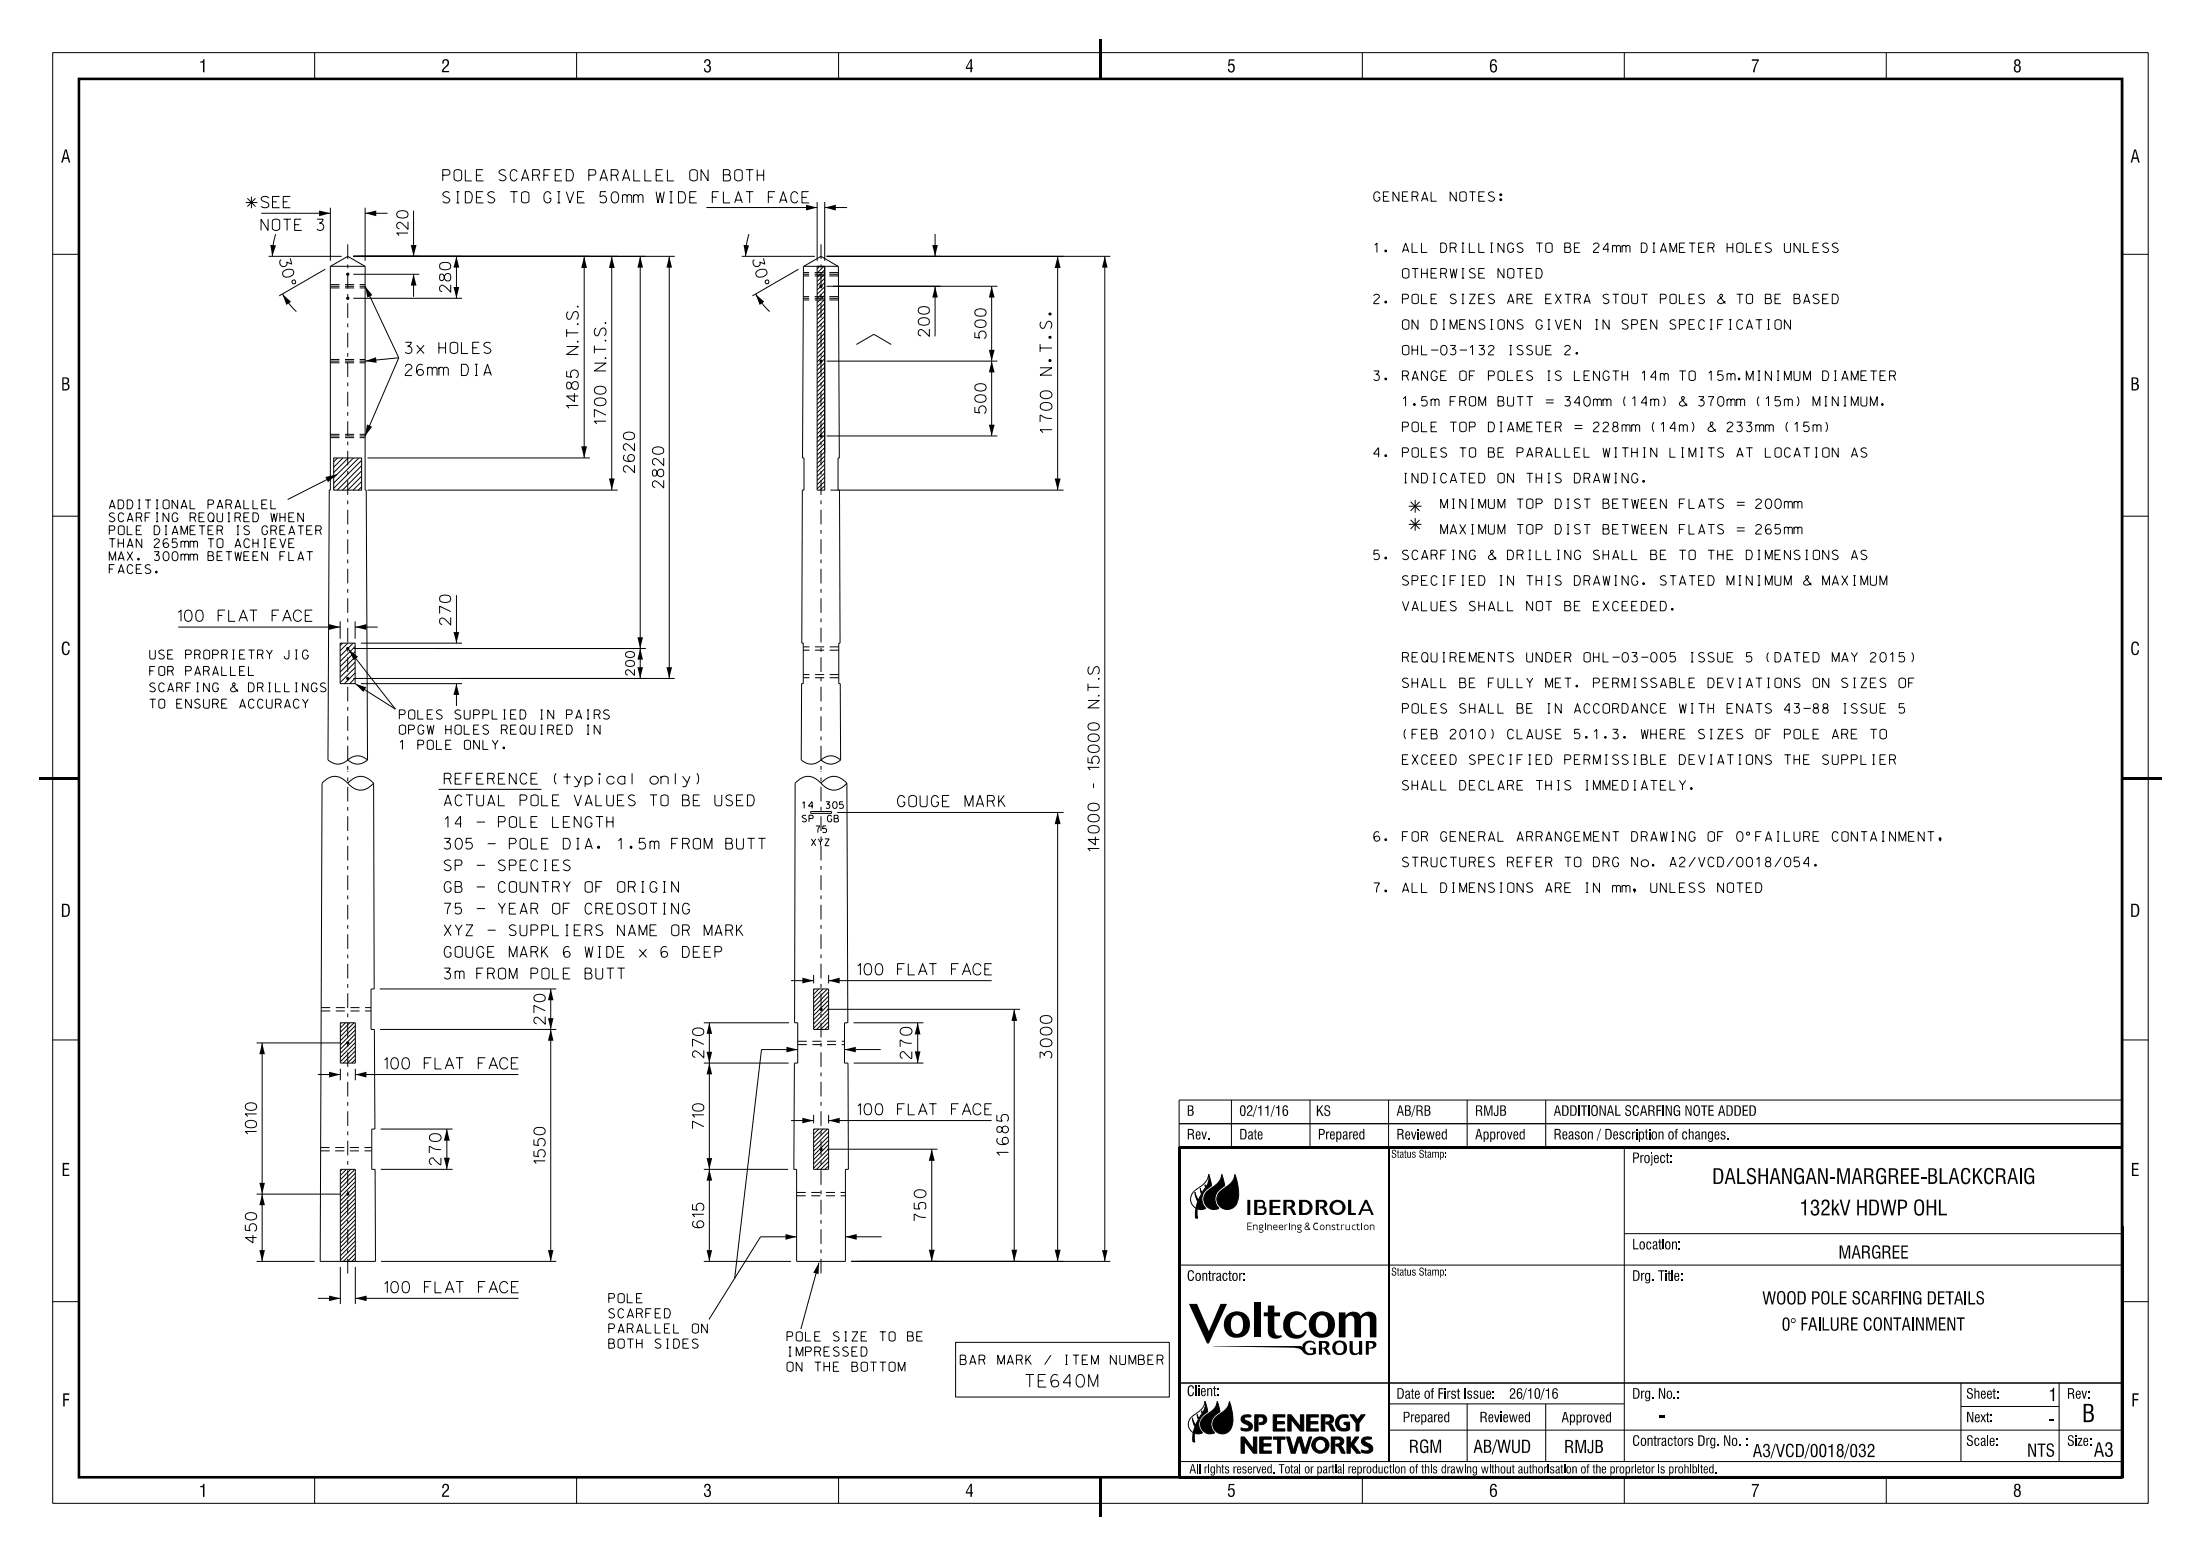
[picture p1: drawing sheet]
<svg xmlns="http://www.w3.org/2000/svg" width="420mm" height="297mm" viewBox="0 0 420 297" stroke-linecap="round" stroke-linejoin="round" font-family="sans-serif">
<g fill="#000">
<path d="M209.8 7.5h.5v7.6h-.5zM153.8 39.1l2.1 .5-2.1 .6zM51.6 46.7l1.1 .1-.7 2.1zM53.9 56.1l1.6 1.5-.9 .6zM60.9 40.2l2.1 .5-2.1 .6zM69.7 54.6l1.3 1.7-.9 .5zM69.7 40.7l2.1-.5v1.1zM78.9 52.3l.6 2.2h-1.1zM78.4 46.8h1.1l-.6 2.1zM87.1 48.9l.5 2.2h-1.1zM86.5 54.8h1.1l-.5 2.1zM111.5 48.9l.5 2.2h-1.1z"/>
<path d="M116.7 48.9l.6 2.2h-1.1zM122.2 48.9l.5 2.2h-1.1zM127.7 48.9l.5 2.2h-1zM141.9 46.7l1 .1-.6 2.1zM144.2 56.1l1.6 1.5-.8 .6zM157.4 39.6l2.1-.5v1.1zM178.4 54.6l.6 2.2h-1.1zM177.9 46.8h1.1l-.6 2.1zM189.2 54.6l.6 2.2h-1.1zM201.8 48.9l.6 2.2h-1.1zM210.8 48.9l.5 2.2h-1zM69.7 68.9l2.1-.7 .1 1z"/>
<path d="M189.2 68.9l.6 2.2h-1.1zM188.7 66.8h1.1l-.6 2.1zM62.1 91l2.2-.4-1.7 1.4zM70 81l1 .5-1.3 1.7zM110.9 85.2h1.1l-.5 2.2zM116.2 91.3h1.1l-.6 2.3zM188.7 81.1h1.1l-.6 2.1zM201.3 91.3h1.1l-.6 2.3zM62.8 119.1l2.1 .6-2.1 .5zM66.6 124l1.7 1.4-.8 .6zM67.8 130.5l2.1 .7-.6 .9zM67.8 119.7l2.1-.6v1.1z"/>
<path d="M87.1 130.5l.5 2.1h-1.1zM86.5 120.6h1.1l-.5 2.2zM122.2 123.8l.5 2.1h-1.1zM121.6 121.6h1.1l-.5 2.2zM121.6 127.3h1.1l-.5 2.2zM127.2 127.3h1l-.5 2.2zM7.5 148.3h7.6v.5h-7.6zM201.8 155.1l.6 2.2h-1.1zM404.9 148.3h7.5v.5h-7.5zM105.1 188.8l.5 2.1h-1zM105.1 196.5l.5 2.1h-1zM104.6 194.3h1l-.5 2.2z"/>
<path d="M135.4 195.2l.5 2.1h-1.1zM150.1 199.8l2.1 .5-2.1 .6zM153.1 186.6l2.2 .6-2.2 .5zM158.1 187.2l2.1-.6v1.1zM175.1 195.2l.5 2.2h-1zM193.5 192.6l.6 2.3h-1.1zM50 199.1l.6 2.1h-1.1zM62.8 204.6l2.1 .5-2.1 .6zM67.8 205.1l2.1-.5v1.1zM85.3 215.5l.5 2.2h-1.1zM135.4 202.9l.5 2.2h-1.1zM134.8 200.8h1.1l-.5 2.1z"/>
<path d="M153.1 213.4l2.2 .5-2.2 .5zM158.1 213.9l2.1-.5v1zM161.1 200.3l2.2-.5v1.1zM174.6 200.7h1l-.5 2.2zM225 218.7h179.9v.5h-179.9zM50 227.9l.6 2.1h-1.1zM49.5 225.8h1.1l-.6 2.1zM49.5 238.6h1.1l-.6 2.2zM84.7 221h1.1l-.5 2.2zM104.6 238.6h1l-.5 2.2zM135.4 223.2l.5 2.2h-1.1zM134.8 221h1.1l-.5 2.2z"/>
<path d="M134.8 238.6h1.1l-.5 2.2zM149.9 235.5l2.1 .6-2.1 .5zM161.3 236.1l2.2-.6v1.1zM177.8 219.4l.6 2.2h-1.2zM177.2 238.5h1.2l-.6 2.3zM193 238.5h1.1l-.6 2.3zM201.3 238.5h1.1l-.6 2.3zM210.3 238.6h1l-.5 2.2zM62.8 247.3l2.1 .5-2.1 .6zM67.8 247.8l2.2-.5v1.1zM156.3 241l-.1 2.2-1-.3zM239.3 248.6h1.3v6.7h-1.3z"/>
<path d="M209.8 282h.5v7.5h-.5zM224.8 219h.4v63h-.4zM225 281.7h179.9v.5h-179.9zM404.7 234h.5v48h-.5z"/>
<path d="M284.6 11.4a2.28 2.28 0 0 0 0 2.3 .77 .77 0 0 0 1.1-.6 .77 .77 0 0 0-1-.8l-.1 .2v-.3a.49 .49 0 0 1 .5-.6l.2 .3h.3a.59 .59 0 0 0-.3-.6 .59 .59 0 0 0-.7 .1zM284.7 12.6a.51 .51 0 0 1 .7 .1 .51 .51 0 0 1 0 .6 .42 .42 0 0 1-.6 .3 .42 .42 0 0 1-.2-.6z" fill-rule="evenodd"/>
<path d="M12.1 122.6a.74 .74 0 0 1 .8-.1 .74 .74 0 0 1 .4 .8h-.3a.44 .44 0 0 0-.4-.6 .44 .44 0 0 0-.5 .4v1.3a.47 .47 0 0 0 .6 .4 .47 .47 0 0 0 .3-.7h.3a.78 .78 0 0 1-.8 1 .78 .78 0 0 1-.7-1v-.9z" fill-rule="evenodd"/>
<path d="M407 122.6a.72 .72 0 0 1 .8-.1 .72 .72 0 0 1 .4 .8h-.3a.44 .44 0 0 0-.4-.6 .44 .44 0 0 0-.5 .4v1.3a.48 .48 0 0 0 .6 .4 .48 .48 0 0 0 .3-.7h.3a.77 .77 0 0 1-.8 1 .77 .77 0 0 1-.7-1v-.9z" fill-rule="evenodd"/>
<path d="M239.7 210.9h.2l-.7 2.3h-.2z" fill-rule="evenodd"/>
<path d="M243.1 210.9h.2l-.7 2.3h-.2z" fill-rule="evenodd"/>
<path d="M270 210.9h.1l-.7 2.3h-.1z" fill-rule="evenodd"/>
<path d="M303.9 211a1.79 1.79 0 0 0 0 1.9l.6 .1a1.43 1.43 0 0 0 0-2zM304 211.3a.4 .4 0 0 1 .5-.1 .4 .4 0 0 1 .2 .5v.6a.42 .42 0 0 1-.2 .4 .42 .42 0 0 1-.4 .1l-.2-.5z" fill-rule="evenodd"/>
<path d="M310.3 211.1a.52 .52 0 0 1 .6-.1 .52 .52 0 0 1 .3 .5h-.2a.33 .33 0 0 0-.5-.3 .33 .33 0 0 0 0 .6 .63 .63 0 0 1 .8 .7 .63 .63 0 0 1-.9 .5l-.3-.6 .2-.1a.39 .39 0 0 0 .4 .5 .39 .39 0 0 0 .4-.4 .39 .39 0 0 0-.5-.3 .57 .57 0 0 1-.3-1z" fill-rule="evenodd"/>
<path d="M311.7 211.2a.58 .58 0 0 1 .7-.2 .58 .58 0 0 1 .3 .6h-.2v-.2a.33 .33 0 0 0-.5-.2 1.64 1.64 0 0 0 0 1.6 .39 .39 0 0 0 .4-.1 .39 .39 0 0 0 .1-.4h.2a.61 .61 0 0 1-.5 .7 .61 .61 0 0 1-.6-.7z" fill-rule="evenodd"/>
<path d="M319.5 211.2a.61 .61 0 0 1 .7-.2 .61 .61 0 0 1 .4 .6h-.2a.37 .37 0 0 0-.4-.5 .37 .37 0 0 0-.4 .4v.8a.43 .43 0 0 0 .5 .5 .43 .43 0 0 0 .3-.6h-.5v-.3h.7v1.1h-.2v-.3a.58 .58 0 0 1-.7 .3 .58 .58 0 0 1-.3-.7z" fill-rule="evenodd"/>
<path d="M323.4 211a1.49 1.49 0 0 0 .2 2h.2a1.13 1.13 0 0 0 .5-1.6l-.3-.4zM323.6 211.2l.2-.1a.87 .87 0 0 1 .4 1.2 .42 .42 0 0 1-.2 .4 .42 .42 0 0 1-.4 .1 1.61 1.61 0 0 1 0-1.6z" fill-rule="evenodd"/>
<path d="M230.6 224.2l.6 1.8-.1 .4a2.66 2.66 0 0 0-1.5 3.5l.5 .7-.8 .3-.9-.2 .1 1.8h-.4v-1.2l.3-1.4a.89 .89 0 0 0-.1-1.1l-.3-1.3 .2 .8 .5 .7 .1-.3a1.31 1.31 0 0 0 .3-1.6v-.3v.5l.3 .3 .4-.6a.55 .55 0 0 0 .1-.9l.3 .5 .4-1z" fill-rule="evenodd"/>
<path d="M233.2 224.2l.5 1.8-.1 .4a2.66 2.66 0 0 0-1.5 3.5l.5 .7a2.04 2.04 0 0 1-2.7-.9 2.04 2.04 0 0 1 1-2.8l1-.6a2.99 2.99 0 0 0 1.3-2.1z" fill-rule="evenodd"/>
<path d="M235.7 224.2a7.3 7.3 0 0 1 .2 5.7 2.02 2.02 0 0 1-3.3 .2 2.02 2.02 0 0 1 .8-3.2l1-.6a2.99 2.99 0 0 0 1.3-2.1z" fill-rule="evenodd"/>
<path d="M238 233.4h.9v.1h-.7v.5h.6v.1h-.6v.6h.7v.1h-.9z" fill-rule="evenodd"/>
<path d="M238 229h.6v2.9h-.6z" fill-rule="evenodd"/>
<path d="M239.1 233.7l.2 .2a.47 .47 0 0 1 .7 .1v.8h-.2v-.8l-.2-.1-.3 .1v.8h-.2z" fill-rule="evenodd"/>
<path d="M240.3 233.9v.9l.6 .1a.37 .37 0 0 1-.3 .3 .37 .37 0 0 1-.3-.2l-.1 .1a.46 .46 0 0 0 .5 .2 .46 .46 0 0 0 .4-.5l-.6-.2v-.1l.4-.2 .2-.5-.5-.1zM240.4 234.1a.26 .26 0 0 1 .5 0 .26 .26 0 0 1-.5 0z" fill-rule="evenodd"/>
<path d="M239.3 229h1.4a.75 .75 0 0 1 .6 .5 .75 .75 0 0 1-.1 .8 .89 .89 0 0 1 .5 .9 .89 .89 0 0 1-.8 .7h-1.6zM239.9 229.4v2.1h1a.44 .44 0 0 0 .4-.4 .44 .44 0 0 0-.4-.5h-.8v-.3h.5a.44 .44 0 0 0 .5-.5 .44 .44 0 0 0-.5-.4z" fill-rule="evenodd"/>
<path d="M241.4 233.4h.1v.1h-.1z" fill-rule="evenodd"/>
<path d="M241.4 233.7h.1v1.1h-.1z" fill-rule="evenodd"/>
<path d="M241.8 233.7l.2 .2a.44 .44 0 0 1 .7 .1v.8h-.2v-.8l-.2-.1-.3 .1v.8h-.2z" fill-rule="evenodd"/>
<path d="M242.3 229h2v.4h-1.4v.8h1.3v.4h-1.3v.9h1.4v.4h-2z" fill-rule="evenodd"/>
<path d="M243.1 233.9a.55 .55 0 0 0-.1 .7 .55 .55 0 0 0 .8 .1v-.2a.4 .4 0 0 1-.5 .2 .4 .4 0 0 1-.2-.4h.7v-.1a.42 .42 0 0 0-.3-.4 .42 .42 0 0 0-.4 .1zM243.2 234a.27 .27 0 0 1 .3-.1 .27 .27 0 0 1 .1 .3h-.5z" fill-rule="evenodd"/>
<path d="M244.2 233.9a.55 .55 0 0 0-.1 .7 .55 .55 0 0 0 .8 .1v-.2a.4 .4 0 0 1-.5 .2 .4 .4 0 0 1-.2-.4h.7v-.1a.42 .42 0 0 0-.3-.4 .42 .42 0 0 0-.4 .1zM244.2 234a.28 .28 0 0 1 .4-.1 .28 .28 0 0 1 .1 .3h-.5z" fill-rule="evenodd"/>
<path d="M245.1 233.7l.2 .2 .4-.2v.2l-.4 .1v.8h-.2z" fill-rule="evenodd"/>
<path d="M244.9 229h1.5a.81 .81 0 0 1 .7 .8 .81 .81 0 0 1-.6 .8 1.88 1.88 0 0 1 .9 1.3h-.6l-.6-1-.3-.2a.2 .2 0 0 1-.2-.2 .2 .2 0 0 1 .2-.2 .45 .45 0 0 0 .6-.4 .45 .45 0 0 0-.4-.5h-.6v2.5h-.6z" fill-rule="evenodd"/>
<path d="M246 233.4h.1v.1h-.1z" fill-rule="evenodd"/>
<path d="M246 233.7h.1v1.1h-.1z" fill-rule="evenodd"/>
<path d="M246.5 233.7l.1 .2a.47 .47 0 0 1 .7 .1v.8h-.1v-.8l-.3-.1-.3 .1v.8h-.1z" fill-rule="evenodd"/>
<path d="M247.6 233.9v.9l.6 .1a.35 .35 0 0 1-.2 .3 .35 .35 0 0 1-.4-.2l-.1 .1a.46 .46 0 0 0 .5 .2 .46 .46 0 0 0 .4-.5l-.6-.2v-.1l.4-.2 .2-.5-.5-.1zM247.7 234.1a.25 .25 0 0 1 .5 0 .25 .25 0 0 1-.5 0z" fill-rule="evenodd"/>
<path d="M247.9 229a2.65 2.65 0 0 1 1.9 .3 1.45 1.45 0 0 1 .6 1.6 1.45 1.45 0 0 1-1.3 1h-1.2zM248.5 229.4v2.1a1.09 1.09 0 0 0 1.4-1 1.09 1.09 0 0 0-1.4-1.1z" fill-rule="evenodd"/>
<path d="M249.1 233.5l.2 .5-.3 .3a.5 .5 0 0 0 .2 .5 .5 .5 0 0 0 .6-.1h.2v-.2l-.5-.4a.36 .36 0 0 0 .2-.6 .36 .36 0 0 0-.6 0zM249.2 233.6l.4-.1 .1 .2-.3 .3zM249.1 234.3l.3-.2 .3 .5h-.6z" fill-rule="evenodd"/>
<path d="M250.8 233.6l.2-.2a.31 .31 0 0 1 .5 .2 .5 .5 0 0 0-.7 .5 .5 .5 0 0 0 .7 .4v.3a.72 .72 0 0 1-.9-.3 .72 .72 0 0 1 .2-.9z" fill-rule="evenodd"/>
<path d="M251.1 229h1.5a.78 .78 0 0 1 .7 .8 .78 .78 0 0 1-.7 .8h.1a1.7 1.7 0 0 1 .8 1.3h-.6l-.5-1-.5-.3v-.3a.48 .48 0 0 0 .7-.3 .48 .48 0 0 0-.4-.6h-.5v2.5h-.6z" fill-rule="evenodd"/>
<path d="M251.8 234.3a.51 .51 0 0 0 1 0 .51 .51 0 0 0-1 0zM252.1 234a.36 .36 0 0 1 .6 .1 .36 .36 0 0 1-.4 .5 .36 .36 0 0 1-.3-.5z" fill-rule="evenodd"/>
<path d="M253 233.7l.2 .2a.47 .47 0 0 1 .7 .1v.8h-.2v-.8l-.2-.1-.3 .1v.8h-.2z" fill-rule="evenodd"/>
<path d="M254.1 233.9l.4-.2 .3 .2h-.4l-.2 .1 .6 .4v.3l-.4 .1-.3-.2h.6l-.5-.4z" fill-rule="evenodd"/>
<path d="M255 233.7l.1-.1h.2v.1h.3v.2h-.3v.7h.4l-.1 .2-.5-.1v-.8h-.1z" fill-rule="evenodd"/>
<path d="M255.9 233.7l.1 .2 .5-.2v.2l-.5 .1v.8h-.1z" fill-rule="evenodd"/>
<path d="M253.8 230.4a1.51 1.51 0 0 1 3 0 1.51 1.51 0 0 1-3 0zM254.6 229.7a1.01 1.01 0 0 0-.1 1.5 1.01 1.01 0 0 0 1.5 0 1.01 1.01 0 0 0-.2-1.5 .91 .91 0 0 0-1.2 0z" fill-rule="evenodd"/>
<path d="M256.8 233.7h.1v.9l.2 .1 .4-.1v-.9h.1v1.1l-.1-.1a.47 .47 0 0 1-.7-.1z" fill-rule="evenodd"/>
<path d="M257.2 229h.6v2.5h.9v.4h-1.5z" fill-rule="evenodd"/>
<path d="M258.1 233.9l.4-.1 .2 .2a.37 .37 0 0 0-.6 .3 .37 .37 0 0 0 .6 .3v.2a.53 .53 0 0 1-.7-.2 .53 .53 0 0 1 .1-.7z" fill-rule="evenodd"/>
<path d="M258.8 233.7l.2-.1h.1v.1h.3v.2h-.3v.7h.4v.2l-.5-.1v-.8h-.2z" fill-rule="evenodd"/>
<path d="M259.8 233.7h.1v1.1h-.1z" fill-rule="evenodd"/>
<path d="M259.8 233.4h.1v.1h-.1z" fill-rule="evenodd"/>
<path d="M260.5 229h.4l1.2 2.9h-.4l-.3-.8h-1.5l-.3 .8h-.4zM260.7 229.5l-.6 1.3h1.1z" fill-rule="evenodd"/>
<path d="M260.2 234.3a.51 .51 0 0 0 1 0 .51 .51 0 0 0-1 0zM260.5 234a.35 .35 0 0 1 .6 .1 .35 .35 0 0 1-.3 .5 .35 .35 0 0 1-.4-.4z" fill-rule="evenodd"/>
<path d="M261.4 233.7l.1 .2a.47 .47 0 0 1 .8 .1v.8h-.2v-.8l-.2-.1-.4 .1v.8h-.1z" fill-rule="evenodd"/>
<path d="M226.9 248.9h1.5l2.3 5.2 2.2-5.2h1.2l-3.4 7.5h-.4z" fill-rule="evenodd"/>
<path d="M231.5 256.9h16.7l.4 .2a.5 .5 0 0 1 .2-.8l.5-.3 .6-.1 .9 .2 .2 .4-.1 .1-.7-.4-.8 .3-.3 .5v.5l.3 .6 .7 .2 .4-.1v-.6h-.5v-.4h1.1v1.2l-.8 .3-.9-.1-.6-.3-.8-.8-1.1-.3z" fill-rule="evenodd"/>
<path d="M233.5 252.8a2.55 2.55 0 0 0 5.1 0 2.55 2.55 0 0 0-5.1 0zM235.3 251.4l.7-.3a1.24 1.24 0 0 1 1.2 1.5 1.57 1.57 0 0 1-1 2 1.44 1.44 0 0 1-1.3-1.8l.1-1z" fill-rule="evenodd"/>
<path d="M241.9 249.2h1.3v1.3h1.1v.7h-1.1v2.7a.98 .98 0 0 0 1.3 .9l.2 .3a1.87 1.87 0 0 1-2.4 0l-.4-.9v-3h-.7v-.7h.7z" fill-rule="evenodd"/>
<path d="M245.5 251.1l1-.7h1.5l.5 .2 .6 .5 .2 .7-.3 .2a1.45 1.45 0 0 0-1.6-1 1.45 1.45 0 0 0-1.2 1.5v.7l.1 .5a1.42 1.42 0 0 0 1.1 1.1 1.42 1.42 0 0 0 1.4-.6l.2-.3 .3 .1-.6 1.1a2.45 2.45 0 0 1-3.5-.8l-.3-.8v-1z" fill-rule="evenodd"/>
<path d="M249.7 252.8a2.55 2.55 0 0 0 5.1 0 2.55 2.55 0 0 0-5.1 0zM251.5 251.4l.8-.3a1.22 1.22 0 0 1 1.1 1.5v.1a1.43 1.43 0 0 1-1.1 1.9 1.61 1.61 0 0 1-1.2-1.9l.1-.7z" fill-rule="evenodd"/>
<path d="M251.7 256v2.6h.6v-1.2l.3 .1 .7 1.1h.7l-.8-1.3 .5-.5-.2-.6-.4-.2zM252.3 256.3h.4l.3 .3a.52 .52 0 0 1-.4 .6h-.3z" fill-rule="evenodd"/>
<path d="M254.2 257.2a1.45 1.45 0 0 0 2.9 0 1.45 1.45 0 0 0-2.9 0zM255.1 256.4l.3-.1h.5l.4 .4 .1 .9-.4 .6-.6 .1-.4-.4-.2-1z" fill-rule="evenodd"/>
<path d="M257.5 256h.6v1.9l.3 .3 .3 .1 .6-.3v-2h.6v2.6h-.6v-.3l-.4 .3-.7 .1-.5-.4-.2-.5z" fill-rule="evenodd"/>
<path d="M255.5 250.5h1.3v.6l.8-.6 .9-.1 .8 .2 .3 .6 .5-.5 .7-.3h.7l.5 .1 .5 .5 .1 .5v3.8h-1.2v-3.5a.84 .84 0 0 0-.7-.7 .84 .84 0 0 0-.9 .5l-.1 .2v3.5h-1.3v-3.7a.78 .78 0 0 0-.7-.5 .78 .78 0 0 0-.7 .4l-.2 .3v3.5h-1.3z" fill-rule="evenodd"/>
<path d="M260.6 256v2.6h.6v-1.2h.7l.4-.2 .3-.3v-.4l-.2-.4-.3-.1zM261.2 256.3l.7 .2 .1 .3-.2 .3-.6 .1z" fill-rule="evenodd"/>
<path d="M265.7 242a.38 .38 0 0 1 .5-.1 .38 .38 0 0 1 .2 .5h-.2a.26 .26 0 0 0-.2-.3 .26 .26 0 0 0-.3 .3 .26 .26 0 0 0 .3 .2 .44 .44 0 0 1 .5 .5 .44 .44 0 0 1-.5 .4 .44 .44 0 0 1-.4-.5h.1a.28 .28 0 0 0 .3 .3 .28 .28 0 0 0 .3-.2 .28 .28 0 0 0-.3-.3 .43 .43 0 0 1-.4-.3 .43 .43 0 0 1 .1-.5z" fill-rule="evenodd"/>
<path d="M271 242a.41 .41 0 0 1 .4-.1 .41 .41 0 0 1 .3 .5h-.2a.26 .26 0 0 0-.3-.3 .26 .26 0 0 0-.2 .3 .26 .26 0 0 0 .3 .2 .46 .46 0 0 1 .4 .5 .46 .46 0 0 1-.5 .4 .46 .46 0 0 1-.4-.5h.2a.28 .28 0 0 0 .3 .3 .28 .28 0 0 0 .3-.3 .28 .28 0 0 0-.4-.2 .45 .45 0 0 1-.2-.8z" fill-rule="evenodd"/>
<path d="M229.9 267.5l.6 2a2.45 2.45 0 0 0-1.2 3.8l.2 .2-.5 .2-1.1-.1 .1 1.6h-.4v-.1l.1-1.6a1.98 1.98 0 0 0 0-2l-.2-.9 .6 1.4 .2-.4a1.23 1.23 0 0 0 .2-1.4v-.3l.3 .8 .4-.6a.64 .64 0 0 0 .1-.8l.2 .4 .5-1.2z" fill-rule="evenodd"/>
<path d="M232.3 267.5l.5 2a2.45 2.45 0 0 0-1.2 3.8l.2 .2a1.89 1.89 0 0 1-2.6-.9 1.89 1.89 0 0 1 1-2.6l.6-.3a2.85 2.85 0 0 0 1.5-2.2z" fill-rule="evenodd"/>
<path d="M234.6 267.5a6.6 6.6 0 0 1 .2 5.3 1.88 1.88 0 0 1-3 .2 1.88 1.88 0 0 1 .8-3l.5-.3a2.85 2.85 0 0 0 1.5-2.2z" fill-rule="evenodd"/>
<path d="M237.1 270.3a1.97 1.97 0 0 1 1.6-.1l-.1 .3h-.5a.42 .42 0 0 0-.5 0 .42 .42 0 0 0-.1 .4l.1 .2a1.85 1.85 0 0 1 1.4 1.1 1.12 1.12 0 0 1-1.6 .9l-.6-.1v-.5a1.58 1.58 0 0 0 1.5 .1 .7 .7 0 0 0-.8-.9l-.2-.1a.8 .8 0 0 1-.2-1.3z" fill-rule="evenodd"/>
<path d="M236.8 274.3h.7l1.7 2.2v-2.2h.6v3.1h-.6l-1.7-2.3v2.3h-.7z" fill-rule="evenodd"/>
<path d="M239.4 270h1.5a.96 .96 0 0 1 .8 1.3 .96 .96 0 0 1-1.4 .6 .3 .3 0 0 1 .1-.4 .3 .3 0 0 1 .4 0 .53 .53 0 0 0 .3-.6 .53 .53 0 0 0-.5-.4h-.5v2.7h-.7z" fill-rule="evenodd"/>
<path d="M240.4 274.3h2.2v.4h-1.6v.9h1.5v.4h-1.5v1h1.6v.4h-2.2z" fill-rule="evenodd"/>
<path d="M243 270h2.2v.5h-1.6v.9h1.5v.4h-1.5v.9h1.6v.5h-2.2z" fill-rule="evenodd"/>
<path d="M243 274.3h2.2v.4h-.8v2.7h-.6v-2.7h-.8z" fill-rule="evenodd"/>
<path d="M245.5 274.3h.6l.7 2.5 .8-2.5h.7l.8 2.5 .7-2.5h.5l-.9 3.1h-.8l-.7-2.4-.7 2.4h-.8z" fill-rule="evenodd"/>
<path d="M245.7 270h.7l1.7 2.3v-2.3h.7v3.2h-.7l-1.7-2.3v2.3h-.7z" fill-rule="evenodd"/>
<path d="M249.3 270h2.3v.5h-1.6v.9h1.5v.4h-1.5v.9h1.6v.5h-2.3z" fill-rule="evenodd"/>
<path d="M250.4 275.9a1.6 1.6 0 0 0 3.1 0 1.6 1.6 0 0 0-3.1 0zM251.3 275a1.03 1.03 0 0 1 1.6 .8 1.03 1.03 0 0 1-1.6 .9 1.2 1.2 0 0 1 0-1.7z" fill-rule="evenodd"/>
<path d="M252.1 270h1.6a.86 .86 0 0 1 .8 .9 .86 .86 0 0 1-.7 .8l.2 .2a1.94 1.94 0 0 1 .8 1.3l-.7-.1-.5-1.1-.3-.2a.24 .24 0 0 1-.3-.1 .24 .24 0 0 1 .2-.3 .48 .48 0 0 0 .6-.4 .48 .48 0 0 0-.4-.5h-.6v2.7h-.7z" fill-rule="evenodd"/>
<path d="M254 274.3h1.6a.86 .86 0 0 1 .8 .8 .86 .86 0 0 1-.7 .9l.5 .3 .5 1.1h-.7l-.5-1.1-.2-.2a.24 .24 0 0 1-.4-.2 .24 .24 0 0 1 .2-.3 .48 .48 0 0 0 .6-.3 .48 .48 0 0 0-.4-.6h-.6v2.7h-.7z" fill-rule="evenodd"/>
<path d="M255.2 270.6a2.04 2.04 0 0 1 2-.5v.5a1.14 1.14 0 0 0-1.7 .6 1.14 1.14 0 0 0 1 1.5l.5-.1v-.7h-.4a.23 .23 0 0 1-.2-.3 .23 .23 0 0 1 .3-.1h.8v1.3a1.76 1.76 0 0 1-2.6-.8 1.66 1.66 0 0 1 .3-1.4z" fill-rule="evenodd"/>
<path d="M257 274.3h.7v1.4l.9-1.4h.7l-1 1.4 1.3 1.7h-.7l-1.2-1.5v1.5h-.7z" fill-rule="evenodd"/>
<path d="M257.6 270h.7l.7 1 .8-1h.7l-1.2 1.6v1.6h-.5v-1.6z" fill-rule="evenodd"/>
<path d="M260.1 274.5a1.84 1.84 0 0 1 1.6-.1l-.2 .3h-.4a.41 .41 0 0 0-.5 .1 .41 .41 0 0 0-.1 .4l.1 .1a2 2 0 0 1 1.4 1.1 1.12 1.12 0 0 1-1.6 1l-.6-.2v-.4a1.58 1.58 0 0 0 1.4 0 .7 .7 0 0 0-.7-.8l-.3-.2a.79 .79 0 0 1-.1-1.3z" fill-rule="evenodd"/>
<path d="M271.3 274.9a.74 .74 0 0 1 .8-.1 .74 .74 0 0 1 .4 .7h-.3a.47 .47 0 0 0-.4-.5 .47 .47 0 0 0-.5 .5v.9a.55 .55 0 0 0 .6 .7 .55 .55 0 0 0 .4-.8h-.6v-.3h.9v1.3h-.3v-.3a.73 .73 0 0 1-.9 .3 .73 .73 0 0 1-.4-.9v-.9z" fill-rule="evenodd"/>
<path d="M285.5 274.7h.2l-.9 2.9h-.2z" fill-rule="evenodd"/>
<path d="M316.7 270.2h1.1v.4h-1.1z" fill-rule="evenodd"/>
<path d="M14.8 14.8h390.4v267.4h-390.4l.5-.5h389.4v-266.4h-389.4v266.4l-.5 .5z" fill-rule="evenodd"/>
<circle cx="66.4" cy="52.3" r=".32"/>
<circle cx="66.4" cy="56.9" r=".32"/>
<circle cx="156.7" cy="54.6" r=".32"/>
<circle cx="156.7" cy="68.9" r=".32"/>
<circle cx="156.7" cy="83.2" r=".32"/>
<circle cx="66.4" cy="123.8" r=".32"/>
<circle cx="66.4" cy="129.5" r=".32"/>
<circle cx="66.4" cy="199.1" r=".32"/>
<circle cx="156.7" cy="192.6" r=".32"/>
<circle cx="156.7" cy="219.4" r=".32"/>
<circle cx="66.4" cy="227.9" r=".31"/>
</g>
<g fill="none" stroke="#000" stroke-width=".19" stroke-dasharray="1.7 1.1" stroke-linecap="butt">
<path d="M63 55h6.7M63 54.6h6.7M63 54.3h6.7M160 52.3h-6.6M160 52h-6.6M160 52.7h-6.7M160 56.9h-6.7M160 56.6h-6.7M160 57.3h-6.7M63 69.2h6.7M63 68.9h6.7M63 68.6h6.7"/>
<path d="M63 83.5h6.7M63 83.2h6.7M63 82.9h6.7M160.1 123.5h-6.8M160.1 124.1h-6.8M160.1 128.8h-6.8M160.1 129.4h-6.8M61.3 193h9.5M61.3 192.3h9.5M152.2 198.8h8.9M152.2 199.4h8.9M61.2 219.7h9.7"/>
<path d="M61.2 219h9.7M152 227.6h9.3M152 228.2h9.3"/>
</g>
<g fill="none" stroke="#000" stroke-width=".19">
<path d="M10.1 10.1h399.8v276.8h-399.8zM60 10.1v5M110 10.1v5M160 10.1v5M260 10.1v5M310 10.1v5M359.9 10.1v5M46.9 38.7h2.2M47.2 37.8l1.6 1.6M48 37.5v2.3M48.8 37.8l-1.6 1.6M63 39.6v10.2"/>
<path d="M69.7 39.6v10.2M134.8 39.6h21.1M155.9 38.6v11.2M157.4 38.6v11.2M157.4 39.6h4.2M10.1 48.5h5M49.8 40.7h13.2M51.3 48.9h13.9M52.6 44.7l-.4 1.8-.2 2.4M53.9 56.1l1.4 2 1.3 1.4M62.1 51.4l-8.8 5.1M63 50.8v42.8h-.2l-.2 51.5a2.65 2.65 0 0 0 3.8 0"/>
<path d="M63 50.8h6.7v42.8h.2l.2 51.5M67.4 52.3h12.6M67.4 48.9h61.4M67.4 56.9h20.8M69.7 54.6l6.4 13.7M69.7 40.7h4.2M69.7 50.9l-3.3-2-3.4 2M78.9 40.2v8.7M78.9 52.3v4.4M87.1 48.9v8M111.5 48.9v38.5M116.7 48.9v44.7"/>
<path d="M122.2 48.9v80.6M127.7 48.9v80.6M141.5 48.9h14M142.9 44.7l-.4 1.8-.2 2.4M144.2 56.1l1.4 2 1.3 1.4M152.4 51.4l-8.8 5.1M153.4 50.8h6.5M155.9 50.8v42.8h1.5v-42.8M156.4 50.8l-.5 .5M157.2 50.8l-1.3 1.3M157.4 51.5l-1.5 1.4M157.4 52.3l-1.5 1.4"/>
<path d="M157.4 53.1l-1.5 1.4M157.4 53.9l-1.5 1.4M157.4 54.7l-1.5 1.5M157.4 55.5l-1.5 1.5M157.4 56.3l-1.5 1.5M157.4 57.1l-1.5 1.5M157.4 58l-1.5 1.4M157.4 58.8l-1.5 1.4M157.4 59.6l-1.5 1.4M157.7 48.9h54.2M157.7 54.6h32.6M178.4 44.7v4.2"/>
<path d="M178.4 54.6v9.6M189.2 54.6v28.6M201.8 48.9v44.7M210.8 48.9v191.9M404.9 48.5h5M76.1 68.3l-6.4 14.9M76.1 68.3l-6.4 .6M157.4 60.4l-1.5 1.4M157.4 61.2l-1.5 1.4M157.4 62l-1.5 1.4M157.4 62.8l-1.5 1.4M157.4 63.6l-1.5 1.4"/>
<path d="M157.4 64.4l-1.5 1.5M157.4 65.2l-1.5 1.5M157.4 66l-1.5 1.5M157.4 66.8l-1.5 1.5M157.4 67.7l-1.5 1.4M157.4 68.5l-1.5 1.4M157.4 69.3l-1.5 1.4M157.4 70.1l-1.5 1.4M157.4 70.9l-1.5 1.4M157.4 71.7l-1.5 1.4M157.4 72.5l-1.5 1.4M157.4 73.3l-1.5 1.5"/>
<path d="M157.4 74.1l-1.5 1.5M157.4 74.9l-1.5 1.4M157.4 75.7l-1.5 1.4M157.4 76.5l-1.5 1.5M157.4 77.4l-1.5 1.4M157.4 78.2l-1.5 1.4M157.4 79l-1.5 1.4M157.4 79.8l-1.5 1.4M157.7 68.9h32.6M163.4 65.8l3.4-2 3.3 2M10.1 98.5h5M63.7 87.4h5.3v6.2h-5.3z"/>
<path d="M64.3 90.6l-9.4 4.8M64.4 87.4l-.7 .8M65.4 87.4l-1.7 1.8M66.5 87.4l-2.8 2.8M67.5 87.4l-3.8 3.8M68.5 87.4l-4.8 4.8M69 88.9l-4.7 4.7M69 91.9l-1.6 1.7M69 87.9l-5.3 5.3M69 92.9l-.6 .7M69 89.9l-3.6 3.7M69 90.9l-2.6 2.7"/>
<path d="M70.1 93.6h47.8M70.1 87.4h42.5M157.4 93.5l-.1 .1M157.4 80.6l-1.5 1.4M157.4 81.4l-1.5 1.4M157.4 82.2l-1.5 1.4M157.4 83l-1.5 1.4M157.4 83.8l-1.5 1.4M157.4 84.6l-1.5 1.4M157.4 85.4l-1.5 1.5M157.4 86.3l-1.5 1.4M157.4 87.1l-1.5 1.4"/>
<path d="M157.4 87.8l-1.5 1.5M157.4 88.6l-1.5 1.5M157.4 89.5l-1.5 1.4M157.4 90.3l-1.5 1.4M157.4 91.1l-1.5 1.4M157.4 91.9l-1.5 1.4M157.4 92.7l-.9 .9M157.7 83.2h32.6M158.5 93.6h44.5M159.9 93.6v-6.2h.3l-.2-36.5-3.3-2-3.4 2-.2 36.5h.3v6.2h-.3l-.1 29.2h.3v7.7h-.3l-.1 14.6a2.65 2.65 0 0 0 3.8 0M160.2 93.6l.1 29.2h-.2v7.7h.2l.1 14.6M269.2 99.2l1.7 1.8"/>
<path d="M270.1 95.4v2.5M270.1 98.9v2.4M270.9 99.2l-1.7 1.8M404.9 98.5h5M34 119.7h30.9M64.9 118.6v3.3M67.8 119.7h4.3M67.8 118.6v3.3M87.1 113.6v9.2M64.9 122.8h2.9v7.7h-2.9zM65.4 122.8l-.5 .4M66.4 122.8l-1.5 1.4"/>
<path d="M66.6 124l8.9 11.4-7.8-4.9M67.4 122.8l-2.5 2.4M67.4 129.5h61.4M67.4 123.8h55.8M67.8 129.4l-1.1 1.1M67.8 123.4l-2.9 2.9M67.8 124.4l-2.9 2.8M67.8 125.4l-2.9 2.9M67.8 126.4l-2.9 2.9M67.8 127.4l-2.9 2.9M67.8 128.4l-2.1 2.1M68.9 130.5h19.3"/>
<path d="M68.9 122.8h19.3M87.1 130.5v4.3M66.4 149.5a2.93 2.93 0 0 0-4.9 0l-.4 91.3h10.5v-17.6h-.7v-7.7h.6l-.1-19h-.6v-7.7h.6l-.1-39.3M66.4 149.5a2.97 2.97 0 0 1 4.9 0M66.4 149.5a2.97 2.97 0 0 0 4.9 0M66.4 145.1a2.65 2.65 0 0 0 3.7 0M66.4 145.1a2.65 2.65 0 0 1 3.7 0M83.7 150.7h19.6M154.7 154.9h4v.4h-4zM156.7 149.5a2.97 2.97 0 0 0-5 0l-.1 45.7h.6v7.7h-.6l-.1 20.3h.5v17.6h9.3v-17.6h.6l-.1-20.3h-.7v-7.7h.7l-.2-45.7M156.7 149.5a2.97 2.97 0 0 1 4.9 0M156.7 149.5a2.97 2.97 0 0 0 4.9 0"/>
<path d="M156.7 145.1a2.6 2.6 0 0 0 3.7 0M156.7 145.1a2.6 2.6 0 0 1 3.7 0M159.8 155.1h43.2M201.8 155.1v85.7M10.1 198.5h5M49 199.1h16M50 199.1v41.7M64.9 195.2h2.9v7.7h-2.9zM65.1 195.2l-.2 .2M65.9 195.2l-1 1M66.7 195.2l-1.8 1.8M67.6 195.2l-2.7 2.6"/>
<path d="M67.8 195.8l-2.9 2.8M67.8 196.6l-2.9 2.9M67.8 197.4l-2.9 2.9M67.8 198.2l-2.9 2.8M67.8 199l-2.9 2.9M67.8 199.8l-2.9 2.9M72.5 188.8h33.7M72.5 196.5h33.7M105.1 188.8v52M134.3 195.2h16.3M135.4 195.2v45.6M151 187.2h4.3"/>
<path d="M155.3 186.1v1.6M155.3 188.8h2.8v7.7h-2.8zM155.4 188.8l-.1 .2M156.2 188.8l-.9 1M157.1 188.8l-1.8 1.8M157.8 192.6h36.9M157.9 188.8l-2.6 2.6M158.1 195l-1.5 1.5M158.1 189.3l-2.8 2.9M158.1 190.1l-2.8 2.9M158.1 191l-2.8 2.8M158.1 191.8l-2.8 2.8"/>
<path d="M158.1 192.6l-2.8 2.8M158.1 193.4l-2.8 2.8M158.1 186.1v1.6M158.1 194.2l-2.3 2.3M158.1 195.8l-.7 .7M158.1 187.2h31.1M162.9 195.2h13.3M175.1 195.2v7.7M193.5 192.6v48.2M404.9 198.5h5M404.9 192v9M60.6 205.1h4.3"/>
<path d="M64.9 204v2.2M67.8 201.4l-1.5 1.5M67.8 204v2.2M67.8 202.2l-.7 .7M67.8 205.1h31.1M67.8 200.6l-2.3 2.3M72.6 215.5h13.8M85.3 215.5v7.7M134.3 202.9h16.2M151 213.9h4.3M152.2 200.3h-6.9l-5.1 43.7M155.3 212.8v1.6"/>
<path d="M155.3 215.5h2.8v7.7h-2.8zM155.4 215.5l-.1 .2M156.2 215.5l-.9 1M157.1 215.5l-1.8 1.8M157.8 219.4h21.1M157.9 215.5l-2.6 2.6M158.1 216.1l-2.8 2.8M158.1 216.9l-2.8 2.8M158.1 217.7l-2.8 2.9M158.1 218.5l-2.8 2.8M158.1 219.3l-2.8 2.8M158.1 212.8v1.6"/>
<path d="M158.1 213.9h31.1M161.1 200.3h7M162.9 202.9h13.3M177.8 219.4v21.4M225 214.5h179.9M235 210v9M250 210v9M265 210v9M280 210v9M295 210v9M310 219v60M404.9 219h-179.9v-9h179.9v72h-179.9"/>
<path d="M49 227.9h16M65.3 223.2l-.4 .4M66.1 223.2l-1.2 1.2M66.9 223.2l-2 2M67.7 223.2l-2.8 2.8M67.8 238.5l-2.3 2.3M67.8 239.3l-1.5 1.5M67.8 223.9l-2.9 2.9M67.8 224.8l-2.9 2.8M67.8 225.6l-2.9 2.8M67.8 226.3l-2.9 2.9M67.8 227.2l-2.9 2.8"/>
<path d="M67.8 228l-2.9 2.8M67.8 228.8l-2.9 2.8M67.8 229.6l-2.9 2.8M67.8 230.4l-2.9 2.9M67.8 231.2l-2.9 2.9M67.8 232l-2.9 2.9M67.8 232.8l-2.9 2.9M67.8 233.6l-2.9 2.9M67.8 234.4l-2.9 2.9M67.8 235.2l-2.9 2.9M67.8 236l-2.9 2.9M67.8 236.9l-2.9 2.8"/>
<path d="M67.8 237.7l-2.9 2.8M72.7 223.2h13.7M134.3 223.2h16.1M152 236.1h-6.9l-9.8 15.7M158.1 221.7l-1.5 1.5M158.1 220.1l-2.8 2.9M158.1 220.9l-2.3 2.3M158.1 222.5l-.7 .7M161.3 236.1h6.9M230.6 224.2a4.5 4.5 0 0 1-2.4 2.9 2.02 2.02 0 0 0 0 3.5M230.6 224.2v1.4l-.4 1-.3-.5a1 1 0 0 1-.3 1.2l-.2 .3-.3-.8 .2 1.1-.6 1.1-.4-.7-.3-.8 .2 1.2a1.52 1.52 0 0 1 .1 1.5l-.1 .4M230.6 224.2l.6 2.1a2.83 2.83 0 0 0-1.6 3.7l.5 .6-1 .3-.7-.2 .1 1.8h-.4l.1-1.9"/>
<path d="M233.2 224.2l.5 2.1a2.83 2.83 0 0 0-1.6 3.7l.5 .6a2.04 2.04 0 0 1-2.7-.9 2.04 2.04 0 0 1 1-2.8l1-.6a2.99 2.99 0 0 0 1.3-2.1zM233.7 226.8h.1M235.7 224.2a8.2 8.2 0 0 1 .3 5.5 2.02 2.02 0 0 1-3.3 .5 2.02 2.02 0 0 1 .7-3.3l1-.6a2.99 2.99 0 0 0 1.3-2.1zM310 235.5h94.9M10.1 248.5h5M49 240.8h11M60.7 247.8h4.2M64.9 241.8v7.1M67.8 240.8v-17.6h-2.9v17.6M67.8 241.8v7.1M67.8 247.8h31.2M67.8 240.1l-.7 .7"/>
<path d="M72.7 240.8h33.5M134.3 240.8h16.7M156.3 241l-3.5 12.7M162.5 240.8h49.4M182.4 256.2h40.7v10.5h-40.7zM225 241.5h179.9M404.9 248.5h5M225 264h179.9M225 279h179.9M229.9 267.5a3.6 3.6 0 0 1-2 2.5 1.92 1.92 0 0 0-.2 3.5M229.9 267.5l.1 1-.5 1.2-.2-.4a.8 .8 0 0 1-.2 1l-.3 .4-.3-.8v.5a.57 .57 0 0 1 0 .8l-.4 .8-.4-.7-.2-.7 .2 1.1a1.33 1.33 0 0 1 .1 1.4l-.1 .4M229.9 267.5l.6 2a2.45 2.45 0 0 0-1 4 1.92 1.92 0 0 1-1.6 .1l.1 1.6h-.4v-.8l.1-.9"/>
<path d="M232.3 267.5l.5 2a2.45 2.45 0 0 0-1 4 1.89 1.89 0 0 1-2.6-.9 1.89 1.89 0 0 1 1-2.6l.6-.3a2.85 2.85 0 0 0 1.5-2.2zM232.8 269.9h.1M234.6 267.5a7.5 7.5 0 0 1 .3 5.1 1.88 1.88 0 0 1-3 .5 1.88 1.88 0 0 1 .7-3.1l.5-.3a2.85 2.85 0 0 0 1.5-2.2zM236.8 274.3h.7l1.7 2.2v-2.2h.6v3.1h-.6l-1.7-2.3v2.3h-.7zM237.1 270.3a1.97 1.97 0 0 1 1.6-.1l-.1 .3h-.5a.42 .42 0 0 0-.5 0 .42 .42 0 0 0-.1 .4l.1 .2a1.85 1.85 0 0 1 1.4 1.1 1.12 1.12 0 0 1-1.6 .9l-.6-.1v-.5a1.21 1.21 0 0 0 1.5-.1l-.1-.3a2.24 2.24 0 0 1-1.4-1.1zM239.4 270h1.5a.96 .96 0 0 1 .8 1.3 .96 .96 0 0 1-1.4 .6v-.3a.57 .57 0 0 0 .8-.4 .57 .57 0 0 0-.5-.7h-.5v2.7h-.7zM240.4 274.3h2.2v.4h-1.6v.9h1.5v.4h-1.5v1h1.6v.4h-2.2zM240.6 270.5h.1M243 270h2.2v.5h-1.6v.9h1.5v.4h-1.5v.9h1.6v.5h-2.2zM243 274.3h2.2v.4h-.8v2.7h-.6v-2.7h-.8zM245.5 274.3h.6l.7 2.5 .8-2.5h.7l.8 2.5 .7-2.5h.5l-.9 3.1h-.8l-.7-2.4-.7 2.4h-.8zM245.7 270h.7l1.7 2.3v-2.3h.7v3.2h-.7l-1.7-2.3v2.3h-.7z"/>
<path d="M249.3 270h2.3v.5h-1.6v.9h1.5v.4h-1.5v.9h1.6v.5h-2.3zM251.3 275a1.03 1.03 0 0 1 1.6 .8 1.03 1.03 0 0 1-1.6 .9 1.2 1.2 0 0 1 0-1.7zM252.1 270h1.6a.84 .84 0 0 1 .8 .8 .84 .84 0 0 1-.7 .9h.1a2.01 2.01 0 0 1 .9 1.5l-.7-.1-.5-1.1-.6-.2v-.2l.2-.2a.49 .49 0 0 0 .6-.3 .49 .49 0 0 0-.2-.6h-.8v2.7h-.7zM253.4 270.5h.1M254 274.3h1.6a.84 .84 0 0 1 .8 .8 .84 .84 0 0 1-.7 .8l.1 .1a2.01 2.01 0 0 1 .9 1.4l-.7-.1-.5-1-.6-.3v-.2l.2-.2a.49 .49 0 0 0 .6-.2 .49 .49 0 0 0-.2-.7h-.8v2.7h-.7zM255.2 270.6a2.04 2.04 0 0 1 2-.5v.5a1.14 1.14 0 0 0-1.7 .6 1.14 1.14 0 0 0 1 1.5l.5-.1v-.7l-.5-.1v-.3h1v1.3a1.64 1.64 0 0 1-2.2 0 1.64 1.64 0 0 1-.1-2.2zM255.3 274.7h.1M257 274.3h.7v1.4l.9-1.4h.7l-1 1.4 1.3 1.7h-.7l-1.2-1.5v1.5h-.7zM257.6 270h.7l.7 1 .8-1h.7l-1.2 1.6v1.6h-.5v-1.6zM260.1 274.5a1.84 1.84 0 0 1 1.6-.1l-.2 .3h-.4a.41 .41 0 0 0-.5 .1 .41 .41 0 0 0-.1 .4l.1 .1a2 2 0 0 1 1.4 1.1 1.12 1.12 0 0 1-1.6 1l-.6-.2v-.4l.8 .1a.48 .48 0 0 0 .5 0 .48 .48 0 0 0 .2-.5l-.2-.1a2.22 2.22 0 0 1-1.3-1.1l.1-.5zM265 273h139.9M265 268h45"/>
<path d="M280 268v11M295 268v11M374.2 268.5h18.7M374.2 264v15M392.9 264v15M15.1 282h154.9M60 282v4.9M110 282v4.9M160 282v4.9M260 282v4.9M310 282v4.9M359.9 282v4.9"/>
<circle cx="251.9" cy="275.9" r="1.59"/>
</g>
<path d="M66.4 46.6v100.5M156.7 46.6v100.5M66.4 243.1v-95.9M156.7 243.1v-95.9" fill="none" stroke="#000" stroke-width=".19" stroke-dasharray="2.8 1.1 .7 1.1" stroke-linecap="butt"/>
<path d="M265 219v60" fill="none" stroke="#000" stroke-width=".35"/>
<text font-size="3.5" x="397.3" y="271.5">B</text>
<g font-size="3">
<text x="326.7" y="226">DALSHANGAN-MARGREE-BLACKCRAIG</text>
<text x="343.4" y="232">132kV HDWP OHL</text>
</g>
<text font-size="2.7" x="399.5" y="278">A3</text>
<g font-size="2.5">
<text x="38" y="13.8">1</text>
<text x="84.2" y="13.8">2</text>
<text x="134.2" y="13.8">3</text>
<text x="184.2" y="13.8">4</text>
<text x="234.2" y="13.8">5</text>
<text x="334.1" y="13.8">7</text>
<text x="384.1" y="13.8">8</text>
<text x="11.6" y="31">A</text>
<text x="406.5" y="31">A</text>
<text x="11.7" y="74.5">B</text>
<text x="406.5" y="74.5">B</text>
<text x="11.6" y="175">D</text>
<text x="406.5" y="175">D</text>
<text x="11.7" y="224.5">E</text>
<text x="406.6" y="224.5">E</text>
<text x="350.8" y="240.2">MARGREE</text>
<text x="336.3" y="249">WOOD POLE SCARFING DETAILS</text>
<text x="340" y="254">0° FAILURE CONTAINMENT</text>
<text x="11.8" y="268.5">F</text>
<text x="390.9" y="267.4">1</text>
<text x="406.7" y="268.5">F</text>
<text x="391" y="271.9">-</text>
<text x="268.8" y="277.3">RGM</text>
<text x="281.1" y="277.3">AB/WUD</text>
<text x="298.5" y="277.4">RMJB</text>
<text x="334.5" y="278.1">A3/VCD/0018/032</text>
<text x="386.8" y="278">NTS</text>
<text x="38" y="285.7">1</text>
<text x="84.2" y="285.7">2</text>
<text x="134.2" y="285.7">3</text>
<text x="184.2" y="285.7">4</text>
<text x="234.2" y="285.7">5</text>
<text x="284.1" y="285.7">6</text>
<text x="334.1" y="285.7">7</text>
<text x="384.1" y="285.7">8</text>
</g>
<text font-size="2.4" x="195.7" y="264.8">TE640M</text>
<g font-size="2.2">
<text x="110.4" y="64.3" transform="rotate(-90 110.4 64.3)">T.</text>
<text x="110.4" y="61" transform="rotate(-90 110.4 61)">S.</text>
<text x="115.6" y="64.1" transform="rotate(-90 115.6 64.1)">S.</text>
<text x="110.4" y="67.6" transform="rotate(-90 110.4 67.6)">N.</text>
<text x="115.6" y="70.8" transform="rotate(-90 115.6 70.8)">N.</text>
<text x="115.6" y="67.4" transform="rotate(-90 115.6 67.4)">T.</text>
<text x="200.7" y="71.6" transform="rotate(-90 200.7 71.6)">N.T.S.</text>
<text x="110.4" y="77.9" transform="rotate(-90 110.4 77.9)">1485</text>
<text x="115.6" y="80.9" transform="rotate(-90 115.6 80.9)">1700</text>
<text x="200.7" y="82.8" transform="rotate(-90 200.7 82.8)">1700</text>
<text x="174" y="202" transform="rotate(-90 174 202)">270</text>
<text x="200.7" y="202" transform="rotate(-90 200.7 202)">3000</text>
<text x="192.4" y="220.7" transform="rotate(-90 192.4 220.7)">1685</text>
<text x="84.1" y="222.3" transform="rotate(-90 84.1 222.3)">270</text>
<text x="176.7" y="233" transform="rotate(-90 176.7 233)">750</text>
</g>
<g font-size="2.1">
<text x="84.5" y="34.5">POLE SCARFED PARALLEL ON BOTH</text>
<text x="49.9" y="39.7">SEE</text>
<text x="84.5" y="38.7">SIDES TO GIVE 50mm WIDE FLAT FACE</text>
<text x="49.8" y="44">NOTE 3</text>
<text x="77.9" y="45" transform="rotate(-90 77.9 45)">120</text>
<text x="53.3" y="49.7" transform="rotate(76 53.3 49.7)">3</text>
<text x="53.8" y="51.7" transform="rotate(76 53.8 51.7)">0 °</text>
<text x="143.6" y="49.7" transform="rotate(76 143.6 49.7)">3</text>
<text x="144.1" y="51.7" transform="rotate(76 144.1 51.7)">0 °</text>
<text x="86" y="55.8" transform="rotate(-90 86 55.8)">280</text>
<text x="177.4" y="64.2" transform="rotate(-90 177.4 64.2)">200</text>
<text x="188.2" y="64.6" transform="rotate(-90 188.2 64.6)">500</text>
<text x="77.3" y="71.7">26mm DIA</text>
<text x="77.3" y="67.5">3x HOLES</text>
<text x="188.2" y="78.9" transform="rotate(-90 188.2 78.9)">500</text>
<text x="121.1" y="90.2" transform="rotate(-90 121.1 90.2)">2620</text>
<text x="126.6" y="93.1" transform="rotate(-90 126.6 93.1)">2820</text>
<text x="34" y="118.6">100 FLAT FACE</text>
<text x="86" y="119.3" transform="rotate(-90 86 119.3)">270</text>
<text x="209.7" y="131.9" transform="rotate(-90 209.7 131.9)">T.</text>
<text x="209.7" y="128.7" transform="rotate(-90 209.7 128.7)">S</text>
<text x="209.7" y="135.1" transform="rotate(-90 209.7 135.1)">N.</text>
<text x="84.8" y="149.7">REFERENCE (typical only)</text>
<text x="84.8" y="153.8">ACTUAL POLE VALUES TO BE USED</text>
<text x="171.3" y="154">GOUGE MARK</text>
<text x="209.7" y="150.5" transform="rotate(-90 209.7 150.5)">- 15000</text>
<text x="84.8" y="157.9">14 - POLE LENGTH</text>
<text x="84.8" y="162.1">305 - POLE DIA. 1.5m FROM BUTT</text>
<text x="84.8" y="166.2">SP - SPECIES</text>
<text x="209.7" y="162.4" transform="rotate(-90 209.7 162.4)">14000</text>
<text x="84.8" y="170.3">GB - COUNTRY OF ORIGIN</text>
<text x="84.8" y="174.5">75 - YEAR OF CREOSOTING</text>
<text x="84.8" y="178.6">XYZ - SUPPLIERS NAME OR MARK</text>
<text x="84.8" y="182.7">GOUGE MARK 6 WIDE x 6 DEEP</text>
<text x="84.8" y="186.9">3m FROM POLE BUTT</text>
<text x="163.7" y="186.1">100 FLAT FACE</text>
<text x="104" y="195.5" transform="rotate(-90 104 195.5)">270</text>
<text x="134.3" y="201.9" transform="rotate(-90 134.3 201.9)">270</text>
<text x="73.4" y="204">100 FLAT FACE</text>
<text x="134.3" y="215.5" transform="rotate(-90 134.3 215.5)">710</text>
<text x="163.7" y="212.8">100 FLAT FACE</text>
<text x="49" y="216.5" transform="rotate(-90 49 216.5)">1010</text>
<text x="104" y="222.1" transform="rotate(-90 104 222.1)">1550</text>
<text x="49" y="237.2" transform="rotate(-90 49 237.2)">450</text>
<text x="134.3" y="234.3" transform="rotate(-90 134.3 234.3)">615</text>
<text x="73.4" y="246.8">100 FLAT FACE</text>
</g>
<g font-size="2">
<text x="226.5" y="213">B</text>
<text x="236.5" y="213">02/11/16</text>
<text x="251.1" y="213">KS</text>
<text x="266.5" y="213">AB/RB</text>
<text x="281.5" y="213">RMJB</text>
<text x="296.5" y="213">ADDITIONAL SCARFING NOTE ADDED</text>
<text x="226.5" y="217.5">Rev.</text>
<text x="236.5" y="217.5">Date</text>
<text x="251.5" y="217.5">Prepared</text>
<text x="266.5" y="217.5">Reviewed</text>
<text x="281.5" y="217.5">Approved</text>
<text x="296.5" y="217.5">Reason / Description of changes.</text>
<text x="311.5" y="222">Project:</text>
<text x="311.5" y="238.5">Location:</text>
<text x="226.5" y="244.5">Contractor:</text>
<text x="311.5" y="244.5">Drg. Title:</text>
<text x="226.5" y="266.5">Client:</text>
<text x="266.5" y="267">Date of First Issue: 26/10/16</text>
<text x="311.5" y="267">Drg. No.:</text>
<text x="375.2" y="267">Sheet:</text>
<text x="394.4" y="267">Rev:</text>
<text x="267.7" y="271.5">Prepared</text>
<text x="282.3" y="271.5">Reviewed</text>
<text x="298" y="271.5">Approved</text>
<text x="311.5" y="276">Contractors Drg. No. :</text>
<text x="375.2" y="276">Scale:</text>
<text x="375.2" y="271.5">Next:</text>
<text x="394.4" y="276">Size:</text>
</g>
<g font-size="1.8">
<text x="262.2" y="38.4">GENERAL NOTES:</text>
<text x="262.2" y="48.2">1. ALL DRILLINGS TO BE 24mm DIAMETER HOLES UNLESS</text>
<text x="264.6" y="53.1">OTHERWISE NOTED</text>
<text x="262.2" y="58">2. POLE SIZES ARE EXTRA STOUT POLES &amp; TO BE BASED</text>
<text x="264.7" y="62.9">ON DIMENSIONS GIVEN IN SPEN SPECIFICATION</text>
<text x="265.2" y="67.7">OHL-03-132 ISSUE 2.</text>
<text x="262.2" y="72.6">3. RANGE OF POLES IS LENGTH 14m TO 15m.MINIMUM DIAMETER</text>
<text x="264.8" y="77.5">1.5m FROM BUTT = 340mm (14m) &amp; 370mm (15m) MINIMUM.</text>
<text x="264.8" y="82.4">POLE TOP DIAMETER = 228mm (14m) &amp; 233mm (15m)</text>
<text x="262.2" y="87.3">4. POLES TO BE PARALLEL WITHIN LIMITS AT LOCATION AS</text>
<text x="264.7" y="92.2">INDICATED ON THIS DRAWING.</text>
<text x="268.1" y="101.9">MAXIMUM TOP DIST BETWEEN FLATS = 265mm</text>
<text x="268.3" y="97.1">MINIMUM TOP DIST BETWEEN FLATS = 200mm</text>
<text x="262.2" y="106.8">5. SCARFING &amp; DRILLING SHALL BE TO THE DIMENSIONS AS</text>
<text x="264.6" y="111.7">SPECIFIED IN THIS DRAWING. STATED MINIMUM &amp; MAXIMUM</text>
<text x="264.7" y="116.6">VALUES SHALL NOT BE EXCEEDED.</text>
<text x="264.7" y="131.3">SHALL BE FULLY MET. PERMISSABLE DEVIATIONS ON SIZES OF</text>
<text x="264.7" y="126.4">REQUIREMENTS UNDER OHL-03-005 ISSUE 5 (DATED MAY 2015)</text>
<text x="76.2" y="137.3">POLES SUPPLIED IN PAIRS</text>
<text x="264.7" y="136.1">POLES SHALL BE IN ACCORDANCE WITH ENATS 43-88 ISSUE 5</text>
<text x="76.2" y="143.1">1 POLE ONLY.</text>
<text x="76.2" y="140.2">OPGW HOLES REQUIRED IN</text>
<text x="264.9" y="141">(FEB 2010) CLAUSE 5.1.3. WHERE SIZES OF POLE ARE TO</text>
<text x="264.7" y="145.9">EXCEED SPECIFIED PERMISSIBLE DEVIATIONS THE SUPPLIER</text>
<text x="264.6" y="150.8">SHALL DECLARE THIS IMMEDIATELY.</text>
<text x="262.2" y="160.6">6. FOR GENERAL ARRANGEMENT DRAWING OF 0°FAILURE CONTAINMENT,</text>
<text x="264.8" y="165.5">STRUCTURES REFER TO DRG No. A2/VCD/0018/054.</text>
<text x="262.2" y="170.3">7. ALL DIMENSIONS ARE IN mm, UNLESS NOTED</text>
<text x="116.2" y="251.6">SCARFED</text>
<text x="116.2" y="248.7">POLE</text>
<text x="116.2" y="257.3">BOTH SIDES</text>
<text x="116.2" y="254.5">PARALLEL ON</text>
<text x="150.2" y="256">POLE SIZE TO BE</text>
<text x="150.2" y="261.8">ON THE BOTTOM</text>
<text x="150.2" y="258.9">IMPRESSED</text>
<text x="183.2" y="260.5">BAR MARK / ITEM NUMBER</text>
</g>
<g font-size="1.7">
<text x="20.8" y="99.6">SCARFING REQUIRED WHEN</text>
<text x="20.8" y="97.1">ADDITIONAL PARALLEL</text>
<text x="20.8" y="107">MAX. 300mm BETWEEN FLAT</text>
<text x="20.8" y="104.5">THAN 265mm TO ACHIEVE</text>
<text x="20.8" y="102.1">POLE DIAMETER IS GREATER</text>
<text x="20.8" y="109.5">FACES.</text>
<text x="28.6" y="125.8">USE PROPRIETRY JIG</text>
<text x="28.6" y="128.9">FOR PARALLEL</text>
<text x="121.1" y="128.9" transform="rotate(-90 121.1 128.9)">200</text>
<text x="28.6" y="135.2">TO ENSURE ACCURACY</text>
<text x="28.6" y="132.1">SCARFING &amp; DRILLINGS</text>
<text x="227" y="281.2">All rights reserved. Total or partial reproduction of this drawing without authorisation of the proprietor is prohibited.</text>
</g>
<g font-size="1.5">
<text x="265.5" y="221">Status Stamp:</text>
<text x="265.5" y="243.5">Status Stamp:</text>
</g>
<g font-size="1.3">
<text x="153" y="154.3">14</text>
<text x="157.6" y="154.3">305</text>
<text x="153.1" y="156.9">SP</text>
<text x="154.9" y="161.4">XYZ</text>
<text x="155.7" y="158.9">75</text>
<text x="157.9" y="156.9">GB</text>
</g>
</svg>
